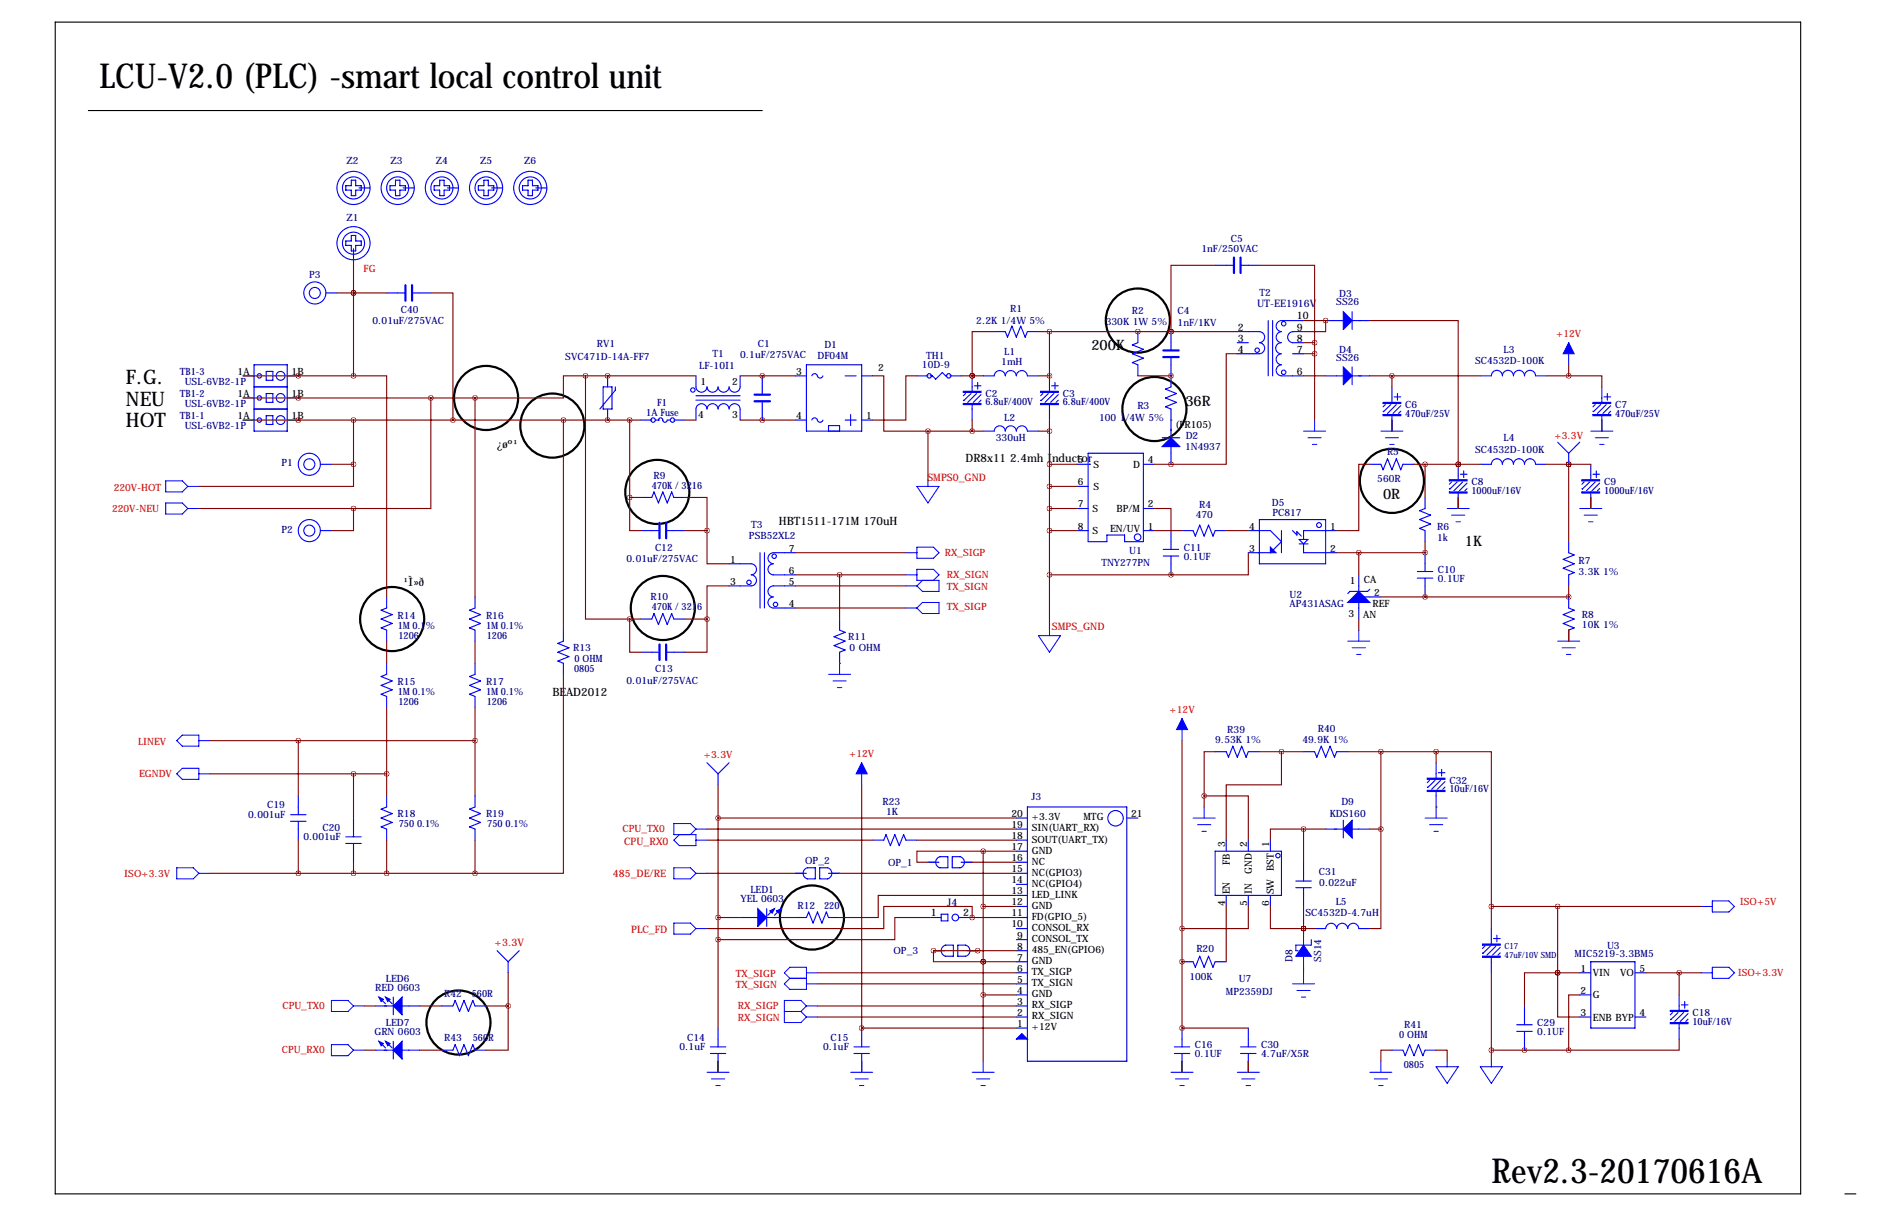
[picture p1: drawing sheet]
<svg xmlns="http://www.w3.org/2000/svg" width="432mm" height="279mm" viewBox="0 0 432 279" stroke-linecap="round" stroke-linejoin="round" font-family="sans-serif">
<path d="M12.7 5.1h401.3v269.2h-401.3zM20.3 25.4h155M424.2 274.3h2.5" fill="none" stroke="#000" stroke-width=".25"/>
<g fill="none" stroke="#000" stroke-width=".51">
<circle cx="261.6" cy="73.7" r="7.4"/>
<circle cx="111.8" cy="91.4" r="7.4"/>
<circle cx="127" cy="97.8" r="7.4"/>
<circle cx="265.4" cy="94" r="7.4"/>
<circle cx="151.1" cy="113" r="7.4"/>
<circle cx="320" cy="110.5" r="7.4"/>
<circle cx="152.4" cy="139.7" r="7.4"/>
<circle cx="90.2" cy="142.2" r="7.4"/>
<circle cx="186.7" cy="210.8" r="7.4"/>
<circle cx="105.4" cy="234.9" r="7.4"/>
</g>
<g fill="none" stroke="#00f" stroke-width=".25">
<path d="M80.8 54.1h1v1.3h1.3v1h-1.3v1.3h-1v-1.3h-1.3v-1h1.3zM80.8 41.4h1v1.3h1.3v1h-1.3v1.3h-1v-1.3h-1.3v-1h1.3zM81.3 57.2v2.5M82.5 43.2h2.6M90.9 41.4h1v1.3h1.3v1h-1.3v1.3h-1v-1.3h-1.2v-1h1.2zM92.7 43.2h2.5M101.1 41.4h1v1.3h1.3v1h-1.3v1.3h-1v-1.3h-1.3v-1h1.3zM102.9 43.2h2.5M111.3 41.4h1v1.3h1.2v1h-1.2v1.3h-1v-1.3h-1.3v-1h1.3zM113 43.2h2.6M121.4 41.4h1v1.3h1.3v1h-1.3v1.3h-1v-1.3h-1.3v-1h1.3zM123.2 43.2h2.5"/>
<path d="M74.9 67.3h2.6M88.9 67.3h4.3M94.7 67.3h4.4M228.6 76.2h2.5l.5 1.3 1.1-2.6 1 2.6 1-2.6 1 2.6 .5-1.3h2.6M261.6 76.2v2.5l-1.3 .5 2.6 1.1-2.6 1 2.6 1-2.6 1 1.3 .5v2.6M269.2 76.2v4.3M279.4 61h4.3M284.5 76.2h5.1M284.5 78.7h2.5M285.2 61h4.4M289.6 76.2a1.27 1.27 0 0 1 1.2 1.3 1.27 1.27 0 0 1-1.2 1.2M289.6 78.7a1.27 1.27 0 0 1 1.2 1.3 1.27 1.27 0 0 1-1.2 1.3h-5.1"/>
<path d="M291.6 73.7v12.7M292.6 73.7v12.7M294.5 78.7a1.27 1.27 0 0 0-1.2 1.3 1.27 1.27 0 0 0 1.2 1.3M297.2 76.2h2.5M297.2 78.7h2.5M297.3 76.2a1.27 1.27 0 0 0-1.2 1.3 1.27 1.27 0 0 0 1.2 1.2M299.7 73.7h-5.1a1.27 1.27 0 0 0-1.2 1.2 1.27 1.27 0 0 0 1.2 1.3 1.27 1.27 0 0 0-1.2 1.3 1.27 1.27 0 0 0 1.2 1.2M304.8 73.7h10.2M310.9 71.6v4.1M55.9 86.4h2.5M55.9 96.5h2.5M55.9 91.4h2.5"/>
<path d="M58.4 88.9h7.6M58.4 94h7.6M58.4 83.8h7.6v15.3h-7.6zM61.2 85.3h1.5v2.1h-1.5zM61.2 90.4h1.5v2.1h-1.5zM61.2 95.5h1.5v2h-1.5zM66 86.4h2.6M66 96.5h2.6M66 91.4h2.6M138.7 88.9h2v5.1h-2zM139.7 86.4v2.5M139.7 94v2.5"/>
<path d="M141.5 88.9v.8l-3.6 4.3M147.3 96.5h2.6M150.6 96.5h.8M151.4 96.5a.56 .56 0 0 1 .7-.5 .56 .56 0 0 1 .4 .8 .51 .51 0 0 0 .5 .2 .51 .51 0 0 0 .4-.5h.8M151.4 96.5h.1M154.9 96.5h2.6M160 86.4v2.5a1.27 1.27 0 0 0 1.3 1.2 1.27 1.27 0 0 0 1.3-1.2 1.27 1.27 0 0 0 1.2 1.2 1.27 1.27 0 0 0 1.3-1.2 1.27 1.27 0 0 0 1.3 1.2 1.27 1.27 0 0 0 1.2-1.2 1.27 1.27 0 0 0 1.3 1.2 1.27 1.27 0 0 0 1.3-1.2v-2.5M160 96.5v-2.5a1.27 1.27 0 0 1 1.3-1.2 1.27 1.27 0 0 1 1.3 1.2 1.27 1.27 0 0 1 1.2-1.2 1.27 1.27 0 0 1 1.3 1.2 1.27 1.27 0 0 1 1.3-1.2 1.27 1.27 0 0 1 1.2 1.2 1.27 1.27 0 0 1 1.3-1.2 1.27 1.27 0 0 1 1.3 1.2v2.5M160 90.9h10.2M160 91.9h10.2M175.3 86.4v4.3M175.3 92.2v4.3"/>
<path d="M182.9 86.4h2.5M182.9 96.5h2.5M185.4 83.8h12.7v15.3h-12.7zM186.7 86.4a.66 .66 0 0 1 .6-.5 .66 .66 0 0 1 .6 .5M186.7 96.5a.66 .66 0 0 1 .6-.5 .66 .66 0 0 1 .6 .5M187.9 86.4a.66 .66 0 0 0 .7 .5 .66 .66 0 0 0 .6-.5M187.9 96.5a.66 .66 0 0 0 .7 .5 .66 .66 0 0 0 .6-.5M190.5 99.1v-1.3h2.5v1.3M194.3 86.4h2.5M194.3 96.5h2.5M195.6 95.2v2.6M198.1 86.4h2.6"/>
<path d="M198.1 96.5h2.6M210.8 86.4h2.6M213.9 86.4h.5l.7 .7 1.6-1.5 .7 .8h.3M218.4 86.4h2.6M222 90.4l-.5 .5M223.3 90.4l-1.7 1.6-.1-.1M223.5 86.4v3.8M223.5 92.7v3.8M224 88.6h1.6M224.5 90.4l-2 2.1M224.8 87.9v1.5M225.6 90.7l-1.8 1.8"/>
<path d="M225.6 91.9l-.6 .6M226.1 99.1l2.5-.1a1.27 1.27 0 0 1 1.3-1.2 1.27 1.27 0 0 1 1.2 1.3 1.27 1.27 0 0 1 1.3-1.3 1.27 1.27 0 0 1 1.3 1.3 1.27 1.27 0 0 1 1.2-1.3 1.27 1.27 0 0 1 1.3 1.3M226.1 86.4l2.5-.1a1.27 1.27 0 0 1 1.3-1.2 1.27 1.27 0 0 1 1.2 1.3 1.27 1.27 0 0 1 1.3-1.3 1.27 1.27 0 0 1 1.3 1.3 1.27 1.27 0 0 1 1.2-1.3 1.27 1.27 0 0 1 1.3 1.3M236.2 86.4h2.6M236.2 99.1h2.6M239.8 90.4l-.5 .5M241 90.4l-1.6 1.6-.1-.1M241.3 86.4v3.8M241.3 92.7v3.8M241.8 88.6h1.5M242.3 90.4l-2 2.1M242.6 87.9v1.5"/>
<path d="M243.3 90.7l-1.7 1.8M243.3 91.9l-.5 .6M269.2 82v6.9l-1.2 .5 2.5 1-2.5 1 2.5 1.1-2.5 1 1.2 .5v12.7M294.6 81.3a1.27 1.27 0 0 0-1.2 1.2 1.27 1.27 0 0 0 1.2 1.3 1.27 1.27 0 0 0-1.2 1.3 1.27 1.27 0 0 0 1.2 1.3h5.1M297.2 81.3h2.5M304.8 86.4h10.2M310.9 84.3v4.1M318.5 93l-.5 .5M319.8 93l-1.7 1.6-.1-.1M320 88.9v3.8M320 95.2v3.9M320.5 91.2h1.6"/>
<path d="M321.1 93l-2.1 2M321.3 90.4v1.5M322.1 93.2l-1.8 1.8M322.1 94.5l-.5 .5M342.9 86.4a1.27 1.27 0 0 1 1.3-1.3 1.27 1.27 0 0 1 1.2 1.3 1.27 1.27 0 0 1 1.3-1.3 1.27 1.27 0 0 1 1.3 1.3 1.27 1.27 0 0 1 1.3-1.3 1.27 1.27 0 0 1 1.2 1.3 1.27 1.27 0 0 1 1.3-1.3 1.27 1.27 0 0 1 1.3 1.3M366.8 93l-.5 .5M368 93l-1.6 1.6-.1-.1M368.3 88.9v3.8M368.3 95.2v3.9M368.8 91.2h1.5M369.3 93l-2 2M369.6 90.4v1.5"/>
<path d="M370.3 93.2l-1.7 1.8M370.3 94.5l-.5 .5M73.7 106.7h2.5M147.3 114.3h2.6l.5-1.3 1 2.6 1-2.6 1 2.6 1-2.6 .5 1.3h2.6M247.6 106.7h2.6M247.6 116.8h2.6M247.6 111.8h2.6M250.2 104.1h12.7v20.4h-4.3v-1.6h-4.1v1.6h-4.3zM250.4 106.7h.1M262.9 106.7h2.5M262.9 116.8h2.5M267.2 100.6h4.1"/>
<path d="M289.6 119.4h15.2v10.1h-15.2zM315 106.7h2.5l.5 1.2 1-2.5 1 2.5 1.1-2.5 1 2.5 .5-1.2h2.5M327.7 114.3v2.5l-1.3 .5 2.5 1.1-2.5 1 2.5 1-2.5 1 1.3 .5v2.6M333.8 110.7l-.6 .6M335 110.7l-1.7 1.7-.1-.1M335.3 106.7v3.8M335.3 113v3.8M335.8 109h1.5M336.3 110.7l-2 2.1M336.5 108.2v1.5M337.3 111l-1.8 1.8M337.3 112.3l-.5 .5"/>
<path d="M342.9 106.7a1.27 1.27 0 0 1 1.3-1.3 1.27 1.27 0 0 1 1.2 1.3 1.27 1.27 0 0 1 1.3-1.3 1.27 1.27 0 0 1 1.3 1.3 1.27 1.27 0 0 1 1.2-1.3 1.27 1.27 0 0 1 1.3 1.3 1.27 1.27 0 0 1 1.3-1.3 1.27 1.27 0 0 1 1.3 1.3M358.1 101.6l2.6 2.5M360.7 104.1v2.6M363.2 101.6l-2.5 2.5M364.2 110.7l-.5 .6M365.5 110.7l-1.7 1.7-.1-.1M365.8 106.7v3.8M365.8 113v3.8M366.3 109h1.5M366.8 110.7l-2.1 2.1M367 108.2v1.5M367.8 111l-1.8 1.8"/>
<path d="M367.8 112.3l-.5 .5M73.7 121.9h2.5M88.9 137.2v2.5l-1.3 .5 2.6 1-2.6 1 2.6 1.1-2.6 1 1.3 .5v2.5M109.2 137.2v2.5l-1.3 .5 2.6 1-2.6 1 2.6 1.1-2.6 1 1.3 .5v2.5M147.3 121.9h4.3M153.2 121.9h4.3M167.6 129.5h5.1a1.27 1.27 0 0 1 1.2 1.3 1.27 1.27 0 0 1-1.2 1.3 1.27 1.27 0 0 1 1.2 1.2 1.27 1.27 0 0 1-1.2 1.3h-5.1M174.8 127v12.7M175.8 127v12.7M182.9 127h-5.1a1.27 1.27 0 0 0-1.2 1.3 1.27 1.27 0 0 0 1.2 1.2 1.27 1.27 0 0 0-1.2 1.3 1.27 1.27 0 0 0 1.2 1.3h5.1M182.9 134.6h-5.1a1.27 1.27 0 0 0-1.2 1.3 1.27 1.27 0 0 0 1.2 1.3 1.27 1.27 0 0 0-1.2 1.2 1.27 1.27 0 0 0 1.2 1.3h5.1M247.6 121.9h2.6"/>
<path d="M262.9 121.9h2.5M267.5 126.2h3.5M267.5 127.8h3.5M269.2 121.9v4.3M269.2 127.8v4.3M271.8 121.9h2.5l.5 1.3 1-2.5 1.1 2.5 1-2.5 1 2.5 .5-1.3h2.5M287 121.9h5.1l2.5 2.6-2.5 2.5h-5.1M294.6 121.9v5.1M297.2 121.9l1 1v-.7l1 1M298.7 124h2l-1 1zM298.7 125h2M299.7 125v2h7.6"/>
<path d="M307.3 121.9h-7.6v2.1M312.4 137.2h5.1M312.4 132.1v10.1M315 135.4l-.5 .5h-4.1l-.5 .5M325.9 131.3h3.5M325.9 132.8h3.5M327.7 127v4.3M327.7 132.8v4.4M360.7 137.2v2.5l1.2 .5-2.5 1 2.5 1-2.5 1.1 2.5 1-1.2 .5v2.5M360.7 124.5v2.5l1.2 .5-2.5 1 2.5 1-2.5 1.1 2.5 1-1.2 .5v2.5M88.9 152.4v2.5l-1.3 .5 2.6 1.1-2.6 1 2.6 1-2.6 1 1.3 .5v2.6M109.2 152.4v2.5l-1.3 .5 2.6 1.1-2.6 1 2.6 1-2.6 1 1.3 .5v2.6"/>
<path d="M129.5 144.8v2.5l-1.2 .5 2.5 1-2.5 1.1 2.5 1-2.5 1 1.2 .5v2.5M147.3 149.9h4.3M147.3 142.2h2.6l.5-1.2 1 2.5 1-2.5 1 2.5 1-2.5 .5 1.2h2.6M153.2 149.9h4.3M193 142.2v2.6l1.3 .5-2.5 1 2.5 1-2.5 1 2.5 1.1-1.3 .5v2.5M162.6 175.3l2.5 2.5M165.1 177.8v2.5M167.6 175.3l-2.5 2.5M279.4 172.7h2.5l.5 1.3 1.1-2.6 1 2.6 1-2.6 1 2.6 .5-1.3h2.6M299.7 172.7h2.6l.5 1.3 1-2.6 1 2.6 1-2.6 1 2.6 .5-1.3h2.6M328.7 179.3l-.5 .5M329.9 179.3l-1.6 1.6-.1-.1"/>
<path d="M330.2 175.3v3.8M330.7 177.5h1.5M331.2 179.3l-2 2.1M331.5 176.8v1.5M332.2 179.6l-1.7 1.8M66.8 188.7h3.6M66.8 187.2h3.6M68.6 182.9v4.3M68.6 188.7v4.3M79.5 193.8h3.6M79.5 192.3h3.6M81.3 188v4.3"/>
<path d="M81.3 193.8v4.3M88.9 182.9v2.5l-1.3 .5 2.6 1-2.6 1.1 2.6 1-2.6 1 1.3 .5v2.5M109.2 182.9v2.5l-1.3 .5 2.6 1-2.6 1.1 2.6 1-2.6 1 1.3 .5v2.5M185.1 199.7l.6-.3h1.8v2.5h-1.8a1.32 1.32 0 0 1-.6-2.2zM188.5 199.4h1.8a1.32 1.32 0 0 1 1 1.3 1.32 1.32 0 0 1-1.1 1.2h-1.7zM200.7 193h2.5l.5-1.2 1 2.5 1-2.5 1.1 2.5 1-2.5 .5 1.2h2.5M213.4 198.1h2.5M216.2 196.8a1.32 1.32 0 0 0-1.1 1.3 1.32 1.32 0 0 0 1 1.3h1.8v-2.6h-1.7M220.7 196.8a1.32 1.32 0 0 1 1 1.3 1.32 1.32 0 0 1-1 1.3h-1.8v-2.6h1.8M221 198.1h2.5M233.7 198.1h2.5M233.7 195.6h2.5"/>
<path d="M233.7 193h2.5M233.7 190.5h2.5M233.7 188h2.5M236.2 185.4h22.9v58.4h-22.9zM259.1 188h2.5M279.4 195.6h15.2v10.1h-15.2zM281.9 193v2.6M287 193v2.6M292.1 193v2.6M299.7 198.1v4.3M304.8 190.5h10.2M308.9 188.5v4"/>
<path d="M330.2 181.6v3.8M332.2 180.8l-.5 .6M114.3 218.4l2.5 2.6M119.4 218.4l-2.6 2.6M170.2 210.8h10.1M176.3 208.8v4.1M178.1 208.8l-1.6 1.5M179.6 208.8l-1.5 1.5M182.9 210.8h2.5l.5-1.3 1 2.6 1.1-2.6 1 2.6 1-2.6 .5 1.3h2.5M182.9 200.7h2.5M190.5 200.7h2.5M213.9 210.8h2.5"/>
<path d="M214.6 218.4h2.6M216.4 210.1h1.5v1.5h-1.5zM217.4 217.2a1.32 1.32 0 0 0-1 1.2 1.32 1.32 0 0 0 1 1.3M217.4 217.2h1.8v2.5h-1.8M220.5 210.8h2.5M222 219.7h-1.8v-2.5h1.8a1.32 1.32 0 0 1 1 1.2 1.32 1.32 0 0 1-1 1.3M222.2 218.4h2.6M233.7 210.8h2.5M233.7 218.4h2.5M233.7 215.9h2.5M233.7 213.4h2.5M233.7 208.3h2.5"/>
<path d="M233.7 205.7h2.5M233.7 203.2h2.5M233.7 200.7h2.5M281.9 205.7v2.6M287 205.7v2.6M292.1 205.7v2.6M297.9 204h3.6M297.9 202.4h3.6M299.7 204v4.3M301.5 215.9v1.3h-3.6v1.2h.5M302.3 213.4l2.5-.1a1.27 1.27 0 0 1 1.3-1.2 1.27 1.27 0 0 1 1.2 1.3 1.27 1.27 0 0 1 1.3-1.3 1.27 1.27 0 0 1 1.3 1.3 1.27 1.27 0 0 1 1.2-1.3 1.27 1.27 0 0 1 1.3 1.3h2.6M341.4 217.4l-.5 .5"/>
<path d="M342.6 217.4l-1.6 1.6-.1-.1M342.9 213.4v3.8M342.9 219.7v3.8M343.4 215.6h1.5M343.9 217.4l-2 2.1M344.2 214.9v1.5M344.9 217.7l-1.7 1.8M344.9 218.9l-.5 .6M86.4 231.1h10.1M87.1 229.1l1.5 1.5M87.1 239.3l1.5 1.5M88.6 229.1l1.6 1.5"/>
<path d="M88.6 239.3l1.6 1.5M90.4 229.1v4.1M90.4 239.3v4M101.6 231.1h2.5l.5-1.2 1.1 2.5 1-2.5 1 2.5 1-2.5 .5 1.2h2.6M116.8 221v2.5M165.1 236.2v4.3M198.1 236.2v4.3M233.7 236.2h2.5M233.7 233.7h2.5M233.7 231.1h2.5M233.7 228.6h2.5M233.7 226.1h2.5"/>
<path d="M233.7 223.5h2.5M233.7 221h2.5M271.8 221h2.5l.5 1.2 1-2.5 1.1 2.5 1-2.5 1 2.5 .5-1.2h2.5M271.8 236.2v4.3M287 236.2v4.3M348.7 235.5h3.6M348.7 237h3.6M350.5 231.1v4.4M350.5 237v4.3M363.2 233.7h2.6M363.2 228.6h2.6M363.2 223.5h2.6"/>
<path d="M365.8 221h10.1v15.2h-10.1zM375.9 233.7h2.6M375.9 223.5h2.6M384.6 232.7l-.6 .5M385.8 232.7l-1.7 1.6-.1-.1M386.1 228.6v3.8M386.1 234.9v3.9M386.6 230.9h1.5M387.1 232.7l-2 2M387.3 230.1v1.5M388.1 232.9l-1.8 1.8M388.1 234.2l-.5 .5"/>
<path d="M86.4 241.3h10.1M101.6 241.3h2.5l.5-1.3 1.1 2.6 1-2.6 1 2.6 1-2.6 .5 1.3h2.6M163.3 242.1h3.6M163.3 240.5h3.6M165.1 242.1v4.3M196.3 242.1h3.6M196.3 240.5h3.6M198.1 242.1v4.3M270 242.1h3.6M270 240.5h3.6M271.8 242.1v4.3M285.2 242.1h3.6"/>
<path d="M285.2 240.5h3.6M287 242.1v4.3M320 241.3h2.6l.5 1.3 1-2.6 1 2.6 1-2.6 1.1 2.6 .5-1.3h2.5"/>
<circle cx="81.3" cy="43.2" r="3.8"/>
<circle cx="81.3" cy="55.9" r="3.8"/>
<circle cx="81.3" cy="55.9" r="2.54"/>
<circle cx="81.3" cy="43.2" r="2.54"/>
<circle cx="91.4" cy="43.2" r="3.8"/>
<circle cx="91.4" cy="43.2" r="2.54"/>
<circle cx="101.6" cy="43.2" r="3.8"/>
<circle cx="101.6" cy="43.2" r="2.54"/>
<circle cx="111.8" cy="43.2" r="3.8"/>
<circle cx="111.8" cy="43.2" r="2.54"/>
<circle cx="121.9" cy="43.2" r="3.8"/>
<circle cx="121.9" cy="43.2" r="2.54"/>
<circle cx="72.4" cy="67.3" r="1.27"/>
<circle cx="72.4" cy="67.3" r="2.54"/>
<circle cx="295.1" cy="74.4" r=".51"/>
<circle cx="59.6" cy="96.5" r=".51"/>
<circle cx="59.6" cy="91.4" r=".51"/>
<circle cx="59.6" cy="86.4" r=".51"/>
<circle cx="64.5" cy="86.4" r="1.02"/>
<circle cx="64.5" cy="96.5" r="1.02"/>
<circle cx="64.5" cy="91.4" r="1.02"/>
<circle cx="150.2" cy="96.5" r=".51"/>
<circle cx="154.6" cy="96.5" r=".51"/>
<circle cx="159.3" cy="89.6" r=".51"/>
<circle cx="213.7" cy="86.4" r=".51"/>
<circle cx="218.1" cy="86.4" r=".51"/>
<circle cx="289.1" cy="80.5" r=".51"/>
<circle cx="295.1" cy="85.5" r=".51"/>
<circle cx="71.1" cy="106.7" r="1.27"/>
<circle cx="71.1" cy="106.7" r="2.54"/>
<circle cx="71.1" cy="121.9" r="1.27"/>
<circle cx="71.1" cy="121.9" r="2.54"/>
<circle cx="172.2" cy="133.8" r=".51"/>
<circle cx="178" cy="127.8" r=".51"/>
<circle cx="178.3" cy="138.9" r=".51"/>
<circle cx="261.6" cy="123.4" r=".76"/>
<circle cx="303.3" cy="120.7" r=".56"/>
<circle cx="256.5" cy="188" r="1.78"/>
<circle cx="293.8" cy="196.6" r=".51"/>
<circle cx="219.7" cy="210.8" r=".76"/>
</g>
<g fill="#00f" stroke="#00f" stroke-width=".25">
<path d="M221.5 89.9h4.1v.3h-4.1z"/>
<path d="M221.5 92.7h4.1v.3h-4.1z"/>
<path d="M239.3 89.9h4v.3h-4z"/>
<path d="M239.3 92.7h4v.3h-4z"/>
<path d="M333.2 110.2h4.1v.3h-4.1z"/>
<path d="M333.2 113h4.1v.3h-4.1z"/>
<path d="M363.7 110.2h4.1v.3h-4.1z"/>
<path d="M363.7 113h4.1v.3h-4.1z"/>
<path d="M318 92.5h4.1v.2h-4.1z"/>
<path d="M318 95.2h4.1v.3h-4.1z"/>
<path d="M267.2 102.6l2-2 2.1 2z"/>
<path d="M308.9 84.3l2 2.1-2 2z"/>
<path d="M308.9 71.6l2 2.1-2 2z"/>
<path d="M312.4 135.9l2.6 2.5h-5.1z"/>
<path d="M292.1 125.7l1.3 1.3h-1.3z"/>
<path d="M366.3 92.5h4v.2h-4z"/>
<path d="M366.3 95.2h4v.3h-4z"/>
<path d="M234.9 237.5l1.3 1.3h-2.5z"/>
<path d="M340.9 216.9h4v.3h-4z"/>
<path d="M340.9 219.7h4v.3h-4z"/>
<path d="M384 232.2h4.1v.2h-4.1z"/>
<path d="M384 234.9h4.1v.3h-4.1z"/>
<path d="M174.2 208.8l2.1 2-2.1 2.1z"/>
<path d="M177 209.3l1.1-.5-.6 1z"/>
<path d="M178.6 209.3l1-.5-.5 1z"/>
<path d="M299.7 217.2l1.8 2.5h-3.6z"/>
<path d="M310.9 188.5v4l-2-2z"/>
<path d="M92.5 229.1v4.1l-2.1-2.1z"/>
<path d="M88.6 229.1l1.1 .5-.5 .5z"/>
<path d="M87.1 229.1l1 .5-.5 .5z"/>
<path d="M92.5 239.3v4l-2.1-2z"/>
<path d="M88.6 239.3l1.1 .5-.5 .5z"/>
<path d="M87.1 239.3l1 .5-.5 .5z"/>
<path d="M328.2 178.8h4v.3h-4z"/>
<path d="M328.2 181.6h4v.3h-4z"/>
</g>
<path d="M283.7 59.2v3.5M285.2 59.2v3.5M93.2 65.5v3.6M94.7 65.5v3.6M173.5 90.7h3.5M173.5 92.2h3.5M267.5 80.5h3.5M267.5 82h3.5M151.6 120.1v3.6M153.2 120.1v3.6M151.6 148.1v3.5M153.2 148.1v3.5" fill="none" stroke="#00f" stroke-width=".51"/>
<g fill="none" stroke="#00f" stroke-width=".23">
<path d="M360.7 78.7v5.1M299.7 99.1h5.1M302.3 96.5v2.6M317.5 99.1h5.1M320 96.5v2.6M340.4 86.4h2.5M353.1 86.4h2.5M365.8 99.1h5M368.3 96.5v2.6M38.1 115.6h3.8l1.3 1.2-1.3 1.3h-3.8zM38.1 110.5h3.8l1.3 1.3-1.3 1.2h-3.8zM43.2 116.8h2.5"/>
<path d="M43.2 111.8h2.5M210.8 111.8h5.1l-2.5 3.8zM213.4 110.5v1.3M300.7 100.6h3.1M301.8 102.1h1M318.5 100.6h3.1M319.5 102.1h1M332.7 116.8h5.1M333.8 118.4h3M334.8 119.9h1M335.3 114.3v2.5M340.4 106.7h2.5"/>
<path d="M353.1 106.7h2.5M363.2 116.8h5.1M364.2 118.4h3.1M365.3 119.9h1M365.8 114.3v2.5M366.8 100.6h3M367.8 102.1h1M208.3 139.7h2.5M208.3 134.6h2.5M208.3 127h2.5M208.3 132.1h2.5M210.8 139.7l1.3-1.3h3.8v2.6h-3.8z"/>
<path d="M210.8 125.7h3.8l1.3 1.3-1.3 1.3h-3.8zM212.1 133.3l-1.3 1.3M214.6 133.3l1.3-1.2-1.3-1.3h-3.8v2.5h5.1v2.6h-3.8l-1.3-1.3M190.5 154.9h5.1M191.5 156.5h3.1M192.5 158h1M193 152.4v2.5M238.8 146h5l-2.5 3.9zM241.3 144.8v1.2M309.9 147.3h5.1M310.9 148.8h3M311.9 150.4h1"/>
<path d="M312.4 144.8v2.5M358.1 147.3h5.1M359.2 148.8h3M360.2 150.4h1M360.7 144.8v2.5M40.6 170.2l1.3-1.3h3.8v2.5h-3.8zM40.6 177.8l1.3-1.3h3.8v2.6h-3.8zM45.7 177.8h2.6M45.7 170.2h2.6M198.1 175.3v5M271.8 165.1v5.1M40.6 199.4h3.8l1.3 1.3-1.3 1.2h-3.8z"/>
<path d="M154.9 199.4h3.8l1.3 1.3-1.3 1.2h-3.8zM160 190.5l-1.3 1.3M160 190.5h2.6M160 190.5l-1.3-1.3h-3.8v2.6h5.1v2.5h-3.8l-1.3-1.3 1.3-1.2M160 193h2.6M274.3 188h5.1M275.3 189.5h3.1M276.4 191h1M276.9 185.4v2.6M327.7 188h5M328.7 189.5h3M329.7 191h1"/>
<path d="M330.2 185.4v2.6M45.7 200.7h2.6M154.9 212.1h3.8l1.3 1.3-1.3 1.2h-3.8zM160 200.7h2.6M160 213.4h2.6M299.7 214.6v2.6M299.7 219.7v2.5M391.2 208.3h2.5M393.7 207h3.8l1.3 1.3-1.3 1.2h-3.8zM76.2 229.9h3.8l1.3 1.2-1.3 1.3h-3.8zM81.3 231.1h2.5M180.3 232.4h3.8"/>
<path d="M181.6 222.2h3.8v5.1h-3.8l-1.3-1.2 1.3-1.3-1.3-1.3zM181.6 224.8h3.8M184.1 232.4l1.3 1.3M185.4 226.1h2.6M185.4 223.5h2.6M185.4 231.1h2.6M185.4 231.1l-1.3 1.3M185.4 231.1l-1.3-1.2h-3.8v5h3.8l1.3-1.2M185.4 233.7h2.6M297.2 226.1h5.1M298.2 227.6h3M299.2 229.1h1"/>
<path d="M299.7 223.5v2.6M391.2 223.5h2.5M393.7 222.2h3.8l1.3 1.3-1.3 1.3h-3.8zM76.2 240h3.8l1.3 1.3-1.3 1.3h-3.8zM81.3 241.3h2.5M162.6 246.4h5M163.6 247.9h3M164.6 249.4h1M165.1 243.8v2.6M195.6 246.4h5.1M196.6 247.9h3M197.6 249.4h1"/>
<path d="M198.1 243.8v2.6M223.5 246.4h5.1M224.5 247.9h3.1M225.6 249.4h1M226.1 243.8v2.6M269.2 246.4h5.1M270.3 247.9h3M271.3 249.4h1M271.8 243.8v2.6M284.5 246.4h5.1M285.5 247.9h3M286.5 249.4h1"/>
<path d="M287 243.8v2.6M315 246.4h5M316 247.9h3M317 249.4h1M317.5 243.8v2.6M330.2 245.1h5.1l-2.6 3.8zM332.7 243.8v1.3M340.4 245.1h5l-2.5 3.8zM342.9 243.8v1.3"/>
</g>
<g fill="#00f" stroke="#00f" stroke-width=".23">
<path d="M360.7 78.7l1.2 2.6h-2.5z"/>
<path d="M198.1 175.3l1.3 2.5h-2.6z"/>
<path d="M271.8 165.1l1.2 2.5h-2.5z"/>
</g>
<g fill="none" stroke="#800000" stroke-width=".25">
<path d="M81.3 59.7v26.7M77.5 67.3h11.4M81.3 67.3h.1M99.1 67.3h5v29.2M228.6 76.2h-5.1v10.2M238.8 76.2h45.7M241.3 76.2v10.2M261.6 76.2h.1M269.2 76.2h.1M279.4 61h-10.2v15.2M289.6 61h12.7v17.7M299.7 78.7h2.6"/>
<path d="M299.7 73.7h5.1M302.3 78.7v17.8M304.8 73.7h.1M304.8 73.7v2.5h-5.1M315 73.7h20.3v33M55.9 86.4h25.4M55.9 96.5h91.4M55.9 91.4h53.3M68.6 86.4h.1M68.6 91.4h.1M68.6 96.5h.1M81.3 86.4h7.6v50.8"/>
<path d="M81.3 96.5v10.2M99.1 91.4v25.4h-17.8M109.2 91.4v45.8M129.5 96.5v48.3M134.6 86.4v55.8h10.2M134.6 86.4h-5.1v5h-20.3M134.6 86.4h25.4M139.7 86.4h.1M139.7 96.5h.1M144.8 96.5v17.8M157.5 96.5h2.5M170.2 86.4h12.7"/>
<path d="M170.2 96.5h12.7M175.3 86.4h.1M175.3 96.5h.1M200.7 86.4h2.5v12.7h10.2M210.8 86.4h-2.5v10.1h-7.6M213.4 99.1h12.7M213.4 99.1v11.4M221 86.4h5.1M223.5 86.4h.1M223.5 96.5v2.6M238.8 86.4h2.5M238.8 99.1h2.5"/>
<path d="M241.3 86.4h.1M241.3 96.5v48.3M261.6 86.4h7.6M269.2 86.4h.1M269.2 96.5h.1M284.5 81.3h-2.6v25.4h-12.7M299.7 81.3h2.6M299.7 86.4h5.1M315 86.4h25.4M320 86.4v2.5M320 96.5v2.6M355.6 86.4h5.1"/>
<path d="M360.7 86.4h7.6v2.5M360.7 83.8v2.6M368.3 96.5v2.6M45.7 116.8h35.6M76.2 106.7h5.1M81.3 116.8v5.1h-5.1M81.3 106.7v5.1h-35.6M144.8 114.3v7.6h2.5M144.8 114.3h2.5M157.5 114.3h5.1v7.6M241.3 106.7h6.3M241.3 111.8h6.3"/>
<path d="M241.3 116.8h6.3M265.4 116.8h3.8v5.1M265.4 106.7h3.8M269.2 106.7h.1M315 106.7h-2.6v15.2h-5.1M325.1 106.7h15.3M327.7 106.7v7.6M335.3 106.7h.1M335.3 114.3v2.5M355.6 106.7h10.2M360.7 106.7h.1M360.7 106.7v17.8"/>
<path d="M365.8 114.3v2.5M157.5 121.9h5.1M162.6 121.9v7.6h5M167.6 134.6h-5v7.6M182.9 134.6h25.4M182.9 127h25.4M182.9 139.7h25.4M182.9 132.1h25.4M193 132.1v10.1M241.3 121.9h6.3M241.3 132.1h27.9M265.4 121.9h6.4"/>
<path d="M269.2 132.1h.1M281.9 121.9h5.1M287 127v5.1h-17.8M307.3 127h20.4M312.4 127v5.1M317.5 137.2h43.2M327.7 127h.1M327.7 137.2h.1M327.7 124.5v2.5M360.7 137.2h.1M360.7 134.6v2.6M88.9 147.3v5.1"/>
<path d="M109.2 147.3v5.1M129.5 154.9v45.8h-20.3M144.8 142.2v7.7h2.5M144.8 142.2h2.5M157.5 142.2h5.1M162.6 142.2v7.7h-5.1M193 152.4h.1M312.4 142.2v2.6M360.7 144.8v2.5M48.3 177.8h40.6M48.3 170.2h60.9M68.6 170.2v12.7"/>
<path d="M81.3 177.8v10.2M88.9 162.6v20.3M109.2 162.6v20.3M271.8 170.2v66M279.4 172.7h-2.5v10.2M289.6 172.7h10.1M294.6 172.7v7.6h-12.7v12.7M309.9 172.7h20.3M317.5 172.7v17.8M330.2 172.7h12.7v35.6M330.2 172.7v2.6M68.6 193v7.7"/>
<path d="M81.3 198.1v2.6M88.9 193v7.7M109.2 193v7.7M162.6 190.5h71.1M162.6 193h38.1M165.1 180.3v55.9M165.1 188h68.6M198.1 180.3v55.9M210.8 193h22.9M223.5 198.1h10.2M226.1 195.6h-15.3v2.5h2.6M226.1 195.6v48.2"/>
<path d="M226.1 195.6h7.6M276.9 182.9h10.1v10.1M276.9 182.9v2.5M299.7 190.5h-7.6v2.5M299.7 190.5h5.1M299.7 190.5v7.6M315 190.5h2.5M317.5 190.5v22.9h-2.5M330.2 185.4h.1M48.3 200.7h60.9M162.6 200.7h20.3M165.1 210.8h5.1"/>
<path d="M180.3 210.8h2.6M193 200.7h40.7M213.9 210.8h-8.2v5.1h-40.6M214.6 218.4h.1M214.6 218.4v2.6h11.5M214.6 218.4h19.1M223 210.8h10.7M223.5 210.8v-2.5h-20.3v5.1h-40.6M224.8 218.4h.1M226.1 208.3h7.6M233.7 205.7h-31.8v5.1h-8.9M281.9 208.3v12.7"/>
<path d="M287 208.3v5.1h-15.2M292.1 208.3v5.1h7.6M299.7 213.4h.1M299.7 208.3v6.3M299.7 213.4h2.6M342.9 208.3h48.3M342.9 208.3v5.1M358.1 208.3v15.2M83.8 231.1h2.6M96.5 231.1h5.1M111.8 231.1h5M116.8 231.1v10.2h-5"/>
<path d="M116.8 223.5v7.6M188 226.1h45.7M188 223.5h45.7M188 231.1h45.7M188 233.7h45.7M198.1 236.2h.1M198.1 236.2h35.6M226.1 221h.1M226.1 221h7.6M226.1 228.6h7.6M271.8 236.2h.1M271.8 221h.1"/>
<path d="M271.8 236.2h15.2M299.7 222.2v1.3M342.9 223.5v20.3M358.1 223.5h.1M358.1 223.5h-7.6v7.6M358.1 223.5v10.2h5.1M358.1 223.5h5.1M363.2 228.6h-2.5v12.7M378.5 223.5h12.7M386.1 238.8v2.5h-25.4M386.1 223.5v5.1M83.8 241.3h2.6"/>
<path d="M96.5 241.3h5.1M165.1 243.8v2.6M198.1 243.8v2.6M271.8 243.8v2.6M287 243.8v2.6M320 241.3h-2.5v2.5M330.2 241.3h2.5v2.5M342.9 241.3h17.8M350.5 241.3h.1"/>
</g>
<path d="M175.2 86.4a.05 .05 0 0 0 .1 0 .05 .05 0 0 0-.1 0zM175.2 96.5a.05 .05 0 0 0 .1 0 .05 .05 0 0 0-.1 0zM223.5 99.1a.05 .05 0 0 0 .1 0 .05 .05 0 0 0-.1 0zM261.6 76.2a.05 .05 0 0 0 .1 0 .05 .05 0 0 0-.1 0zM302.2 81.3a.05 .05 0 0 0 .1 0 .05 .05 0 0 0-.1 0zM302.2 78.7a.05 .05 0 0 0 .1 0 .05 .05 0 0 0-.1 0zM269.2 76.2a.05 .05 0 0 0 .1 0 .05 .05 0 0 0-.1 0zM335.2 106.7a.05 .05 0 0 0 .1 0 .05 .05 0 0 0-.1 0zM312.4 127a.05 .05 0 0 0 .1 0 .05 .05 0 0 0-.1 0zM327.6 137.2a.05 .05 0 0 0 .1 0 .05 .05 0 0 0-.1 0zM327.6 127a.05 .05 0 0 0 .1 0 .05 .05 0 0 0-.1 0zM327.6 106.7a.05 .05 0 0 0 .1 0 .05 .05 0 0 0-.1 0zM360.6 137.2a.05 .05 0 0 0 .1 0 .05 .05 0 0 0-.1 0zM335.2 106.7a.05 .05 0 0 0 .1 0 .05 .05 0 0 0-.1 0zM320 86.4a.05 .05 0 0 0 .1 0 .05 .05 0 0 0-.1 0zM360.6 86.4a.05 .05 0 0 0 .1 0 .05 .05 0 0 0-.1 0zM68.5 91.4a.05 .05 0 0 0 .1 0 .05 .05 0 0 0-.1 0zM68.5 96.5a.05 .05 0 0 0 .1 0 .05 .05 0 0 0-.1 0zM360.6 106.7a.05 .05 0 0 0 .1 0 .05 .05 0 0 0-.1 0zM360.6 106.7a.05 .05 0 0 0 .1 0 .05 .05 0 0 0-.1 0zM269.2 86.4a.05 .05 0 0 0 .1 0 .05 .05 0 0 0-.1 0zM269.2 132.1a.05 .05 0 0 0 .1 0 .05 .05 0 0 0-.1 0zM223.5 86.4a.05 .05 0 0 0 .1 0 .05 .05 0 0 0-.1 0zM223.5 86.4a.05 .05 0 0 0 .1 0 .05 .05 0 0 0-.1 0zM269.2 76.2a.05 .05 0 0 0 .1 0 .05 .05 0 0 0-.1 0zM269.2 106.7a.05 .05 0 0 0 .1 0 .05 .05 0 0 0-.1 0zM226 221a.05 .05 0 0 0 .1 0 .05 .05 0 0 0-.1 0zM68.5 86.4a.05 .05 0 0 0 .1 0 .05 .05 0 0 0-.1 0zM81.2 67.3a.05 .05 0 0 0 .1 0 .05 .05 0 0 0-.1 0zM81.2 96.5a.05 .05 0 0 0 .1 0 .05 .05 0 0 0-.1 0zM226 195.6a.05 .05 0 0 0 .1 0 .05 .05 0 0 0-.1 0zM226 208.3a.05 .05 0 0 0 .1 0 .05 .05 0 0 0-.1 0zM226 228.6a.05 .05 0 0 0 .1 0 .05 .05 0 0 0-.1 0zM198.1 236.2a.05 .05 0 0 0 .1 0 .05 .05 0 0 0-.1 0zM193 132.1a.05 .05 0 0 0 .1 0 .05 .05 0 0 0-.1 0zM162.5 121.9a.05 .05 0 0 0 .1 0 .05 .05 0 0 0-.1 0zM162.5 142.2a.05 .05 0 0 0 .1 0 .05 .05 0 0 0-.1 0zM271.7 236.2a.05 .05 0 0 0 .1 0 .05 .05 0 0 0-.1 0zM81.2 106.7a.05 .05 0 0 0 .1 0 .05 .05 0 0 0-.1 0zM81.2 86.4a.05 .05 0 0 0 .1 0 .05 .05 0 0 0-.1 0zM109.2 200.7a.05 .05 0 0 0 .1 0 .05 .05 0 0 0-.1 0zM109.2 170.2a.05 .05 0 0 0 .1 0 .05 .05 0 0 0-.1 0zM68.5 170.2a.05 .05 0 0 0 .1 0 .05 .05 0 0 0-.1 0zM81.2 177.8a.05 .05 0 0 0 .1 0 .05 .05 0 0 0-.1 0zM81.2 200.7a.05 .05 0 0 0 .1 0 .05 .05 0 0 0-.1 0zM68.5 200.7a.05 .05 0 0 0 .1 0 .05 .05 0 0 0-.1 0zM99 91.4a.05 .05 0 0 0 .1 0 .05 .05 0 0 0-.1 0zM81.2 116.8a.05 .05 0 0 0 .1 0 .05 .05 0 0 0-.1 0zM144.7 114.3a.05 .05 0 0 0 .1 0 .05 .05 0 0 0-.1 0zM144.7 96.5a.05 .05 0 0 0 .1 0 .05 .05 0 0 0-.1 0zM144.7 142.2a.05 .05 0 0 0 .1 0 .05 .05 0 0 0-.1 0zM134.6 86.4a.05 .05 0 0 0 .1 0 .05 .05 0 0 0-.1 0zM386 223.5a.05 .05 0 0 0 .1 0 .05 .05 0 0 0-.1 0zM358.1 223.5a.05 .05 0 0 0 .1 0 .05 .05 0 0 0-.1 0zM358.1 208.3a.05 .05 0 0 0 .1 0 .05 .05 0 0 0-.1 0zM360.6 241.3a.05 .05 0 0 0 .1 0 .05 .05 0 0 0-.1 0zM350.5 241.3a.05 .05 0 0 0 .1 0 .05 .05 0 0 0-.1 0zM358.1 223.5a.05 .05 0 0 0 .1 0 .05 .05 0 0 0-.1 0zM271.7 221a.05 .05 0 0 0 .1 0 .05 .05 0 0 0-.1 0zM299.7 213.4a.05 .05 0 0 0 .1 0 .05 .05 0 0 0-.1 0zM116.8 231.1a.05 .05 0 0 0 .1 0 .05 .05 0 0 0-.1 0zM271.7 213.4a.05 .05 0 0 0 .1 0 .05 .05 0 0 0-.1 0zM299.7 213.4a.05 .05 0 0 0 .1 0 .05 .05 0 0 0-.1 0zM299.7 190.5a.05 .05 0 0 0 .1 0 .05 .05 0 0 0-.1 0zM276.8 182.9a.05 .05 0 0 0 .1 0 .05 .05 0 0 0-.1 0zM294.6 172.7a.05 .05 0 0 0 .1 0 .05 .05 0 0 0-.1 0zM226 221a.05 .05 0 0 0 .1 0 .05 .05 0 0 0-.1 0zM224.7 218.4a.05 .05 0 0 0 .1 0 .05 .05 0 0 0-.1 0zM214.6 218.4a.05 .05 0 0 0 .1 0 .05 .05 0 0 0-.1 0zM223.5 210.8a.05 .05 0 0 0 .1 0 .05 .05 0 0 0-.1 0zM213.3 99.1a.05 .05 0 0 0 .1 0 .05 .05 0 0 0-.1 0zM81.2 67.3a.05 .05 0 0 0 .1 0 .05 .05 0 0 0-.1 0zM104.1 96.5a.05 .05 0 0 0 .1 0 .05 .05 0 0 0-.1 0zM129.5 96.5a.05 .05 0 0 0 .1 0 .05 .05 0 0 0-.1 0zM109.2 91.4a.05 .05 0 0 0 .1 0 .05 .05 0 0 0-.1 0z" fill="#800000" stroke="#800000" stroke-width="1.1"/>
<g font-size="7.9">
<text x="22.9" y="20.3">LCU-V2.0 (PLC) -smart local control unit</text>
<text x="342.9" y="271.8">Rev2.3-20170616A</text>
</g>
<g font-size="4.6">
<text x="29" y="88.1">F.G.</text>
<text x="29" y="93.2">NEU</text>
<text x="29" y="98">HOT</text>
</g>
<g font-size="3.3">
<text x="251" y="80.5">200K</text>
<text x="272.5" y="93.2">36R</text>
<text x="318" y="114.6">0R</text>
<text x="336.8" y="125.5">1K</text>
</g>
<g font-size="2.6">
<text x="114.3" y="102.9">¿øº¹</text>
<text x="222" y="106.2">DR8x11 2.4mh Inductor</text>
<text x="179.1" y="120.7">HBT1511-171M 170uH</text>
<text x="92.7" y="134.6">¹Ì»ð</text>
<text x="127" y="160">BEAD2012</text>
</g>
<g font-size="2.4" fill="#000080">
<text x="289.1" y="70.6">UT-EE1916V</text>
<text x="217.8" y="208.3">J4</text>
</g>
<g font-size="2.4">
<text x="284.6" y="75.9">2</text>
<text x="298.2" y="73.4">10</text>
<text x="298.2" y="75.9">9</text>
<text x="284.6" y="78.5">3</text>
<text x="284.6" y="81">4</text>
<text x="298.2" y="78.5">8</text>
<text x="298.2" y="81">7</text>
<text x="298.2" y="86.1">6</text>
<text x="214" y="210.6">1</text>
<text x="221.5" y="210.6">2</text>
</g>
<g font-size="2.4" fill="#f00">
<text x="213.2" y="110.5">SMPS0_GND</text>
<text x="241.9" y="144.8">SMPS_GND</text>
<text x="143.5" y="194.1">CPU_RX0</text>
<text x="140.9" y="201.4">485_DE/RE</text>
<text x="145.1" y="214.4">PLC_FD</text>
<text x="113.7" y="217.4">+3.3V</text>
</g>
<g font-size="2.3" fill="#000080">
<text x="79.6" y="37.6">Z2</text>
<text x="89.8" y="37.6">Z3</text>
<text x="100.2" y="37.6">Z4</text>
<text x="110.4" y="37.6">Z5</text>
<text x="120.5" y="37.6">Z6</text>
<text x="79.6" y="50.9">Z1</text>
<text x="276.3" y="58">1nF/250VAC</text>
<text x="283" y="55.7">C5</text>
<text x="71.1" y="63.8">P3</text>
<text x="92.2" y="72">C40</text>
<text x="232.3" y="71.7">R1</text>
<text x="289.6" y="68.1">T2</text>
<text x="307.2" y="70.2">SS26</text>
<text x="307.9" y="68.3">D3</text>
<text x="85.6" y="74.5">0.01uF/275VAC</text>
<text x="224.5" y="74.5">2.2K 1/4W 5%</text>
<text x="254.3" y="74.7">330K 1W 5%</text>
<text x="260.2" y="72.1">R2</text>
<text x="270.8" y="72.1">C4</text>
<text x="270.8" y="74.9">1nF/1KV</text>
<text x="130" y="82.6">SVC471D-14A-FF7</text>
<text x="137.3" y="79.8">RV1</text>
<text x="163.8" y="82">T1</text>
<text x="170.2" y="82.3">0.1uF/275VAC</text>
<text x="174.2" y="79.8">C1</text>
<text x="188" y="82.4">DF04M</text>
<text x="189.6" y="80">D1</text>
<text x="213" y="82.4">TH1</text>
<text x="230.2" y="83.9">1mH</text>
<text x="230.9" y="81.5">L1</text>
<text x="307.2" y="82.9">SS26</text>
<text x="307.9" y="81">D4</text>
<text x="339.1" y="83.7">SC4532D-100K</text>
<text x="345.7" y="81">L3</text>
<text x="41.4" y="86.1">TB1-3</text>
<text x="42.5" y="88.5">USL-6VB2-1P</text>
<text x="160.8" y="84.8">LF-10I1</text>
<text x="212" y="84.7">10D-9</text>
<text x="41.4" y="91.2">TB1-2</text>
<text x="42.5" y="93.6">USL-6VB2-1P</text>
<text x="148.6" y="95.5">1A Fuse</text>
<text x="151.1" y="93.2">F1</text>
<text x="226.6" y="91.1">C2</text>
<text x="226.6" y="93.2">6.8uF/400V</text>
<text x="244.3" y="91.1">C3</text>
<text x="244.3" y="93.2">6.8uF/400V</text>
<text x="261.5" y="94">R3</text>
<text x="323.1" y="93.7">C6</text>
<text x="323.1" y="95.7">470uF/25V</text>
<text x="371.3" y="93.7">C7</text>
<text x="371.3" y="95.7">470uF/25V</text>
<text x="41.4" y="96.3">TB1-1</text>
<text x="42.5" y="98.6">USL-6VB2-1P</text>
<text x="229" y="101.4">330uH</text>
<text x="230.9" y="96.8">L2</text>
<text x="252.7" y="96.8">100 1/4W 5%</text>
<text x="272.6" y="100.9">D2</text>
<text x="345.7" y="101.3">L4</text>
<text x="64.7" y="107">P1</text>
<text x="272.5" y="103.4">1N4937</text>
<text x="318.9" y="104.5">R5</text>
<text x="339.1" y="104">SC4532D-100K</text>
<text x="149.9" y="112.3">470K / 3216</text>
<text x="150.3" y="110">R9</text>
<text x="316.7" y="110.8">560R</text>
<text x="338.3" y="111.5">C8</text>
<text x="338.3" y="113.5">1000uF/16V</text>
<text x="368.8" y="111.5">C9</text>
<text x="368.8" y="113.5">1000uF/16V</text>
<text x="274.9" y="119">470</text>
<text x="275.7" y="116.7">R4</text>
<text x="292.4" y="116.3">D5</text>
<text x="292.6" y="118.5">PC817</text>
<text x="64.7" y="122.5">P2</text>
<text x="172.2" y="124">PSB52XL2</text>
<text x="172.7" y="121.4">T3</text>
<text x="330.5" y="121.7">R6</text>
<text x="330.5" y="124.2">1k</text>
<text x="144.1" y="129.1">0.01uF/275VAC</text>
<text x="150.6" y="126.6">C12</text>
<text x="253.2" y="130">TNY277PN</text>
<text x="259.7" y="127.3">U1</text>
<text x="272.2" y="126.6">C11</text>
<text x="272.2" y="128.6">0.1UF</text>
<text x="330.6" y="131.7">C10</text>
<text x="363" y="129.5">R7</text>
<text x="149.6" y="137.9">R10</text>
<text x="296.5" y="137.4">U2</text>
<text x="330.6" y="133.7">0.1UF</text>
<text x="363" y="132.1">3.3K 1%</text>
<text x="91.4" y="142.2">R14</text>
<text x="111.7" y="142.2">R16</text>
<text x="149.9" y="140.2">470K / 3216</text>
<text x="296.5" y="139.5">AP431ASAG</text>
<text x="363.7" y="142">R8</text>
<text x="91.4" y="144.5">1M 0.1%</text>
<text x="91.6" y="146.8">1206</text>
<text x="111.8" y="144.5">1M 0.1%</text>
<text x="111.9" y="146.8">1206</text>
<text x="131.8" y="149.6">R13</text>
<text x="195.1" y="147.1">R11</text>
<text x="195.3" y="149.6">0 OHM</text>
<text x="363.7" y="144.3">10K 1%</text>
<text x="132" y="154.4">0805</text>
<text x="132.1" y="152.1">0 OHM</text>
<text x="150.6" y="154.5">C13</text>
<text x="91.4" y="157.5">R15</text>
<text x="91.4" y="159.8">1M 0.1%</text>
<text x="111.7" y="157.5">R17</text>
<text x="111.8" y="159.8">1M 0.1%</text>
<text x="144.1" y="157.1">0.01uF/275VAC</text>
<text x="91.6" y="162.1">1206</text>
<text x="111.9" y="162.1">1206</text>
<text x="279.4" y="170.7">9.53K 1%</text>
<text x="282.2" y="168.4">R39</text>
<text x="299.5" y="170.7">49.9K 1%</text>
<text x="303" y="168.1">R40</text>
<text x="61.4" y="185.8">C19</text>
<text x="202.9" y="184.9">R23</text>
<text x="237.1" y="183.9">J3</text>
<text x="308.4" y="185">D9</text>
<text x="333.2" y="180">C32</text>
<text x="333.2" y="182.1">10uF/16V</text>
<text x="57.1" y="187.9">0.001uF</text>
<text x="74.1" y="190.8">C20</text>
<text x="91.4" y="187.7">R18</text>
<text x="91.7" y="190">750 0.1%</text>
<text x="111.7" y="187.7">R19</text>
<text x="112" y="190">750 0.1%</text>
<text x="203.7" y="187.2">1K</text>
<text x="305.7" y="187.7">KDS160</text>
<text x="69.8" y="193">0.001uF</text>
<text x="185.1" y="198.6">OP_2</text>
<text x="204.2" y="198.9">OP_1</text>
<text x="303.3" y="201">C31</text>
<text x="303.3" y="203.5">0.022uF</text>
<text x="170.3" y="207.4">YEL 0603</text>
<text x="172.6" y="205.2">LED1</text>
<text x="183.4" y="208.8">R12</text>
<text x="189.5" y="208.8">220</text>
<text x="307.1" y="208">L5</text>
<text x="300.2" y="210.4">SC4532D-4.7uH</text>
<text x="205.4" y="219.2">OP_3</text>
<text x="275.1" y="218.8">R20</text>
<text x="297.2" y="221" transform="rotate(-90 297.2 221)">D8</text>
<text x="303.8" y="221" transform="rotate(-90 303.8 221)">SS14</text>
<text x="362.1" y="219.8">MIC5219-3.3BM5</text>
<text x="369.5" y="218">U3</text>
<text x="86.2" y="227.7">RED 0603</text>
<text x="88.7" y="225.6">LED6</text>
<text x="273.5" y="225.1">100K</text>
<text x="284.8" y="225.6">U7</text>
<text x="102.1" y="229.1">R42</text>
<text x="108.5" y="229.1">560R</text>
<text x="281.9" y="228.7">MP2359DJ</text>
<text x="389.1" y="233.4">C18</text>
<text x="86.1" y="237.8">GRN 0603</text>
<text x="88.7" y="235.7">LED7</text>
<text x="102.1" y="239.3">R43</text>
<text x="108.7" y="239.3">560R</text>
<text x="158" y="239.1">C14</text>
<text x="191" y="239.1">C15</text>
<text x="321.7" y="238.6">0 OHM</text>
<text x="322.8" y="236.3">R41</text>
<text x="353.5" y="235.8">C29</text>
<text x="353.5" y="237.8">0.1UF</text>
<text x="389.1" y="235.4">10uF/16V</text>
<text x="156.2" y="241.3">0.1uF</text>
<text x="189.2" y="241.3">0.1uF</text>
<text x="274.7" y="240.9">C16</text>
<text x="274.7" y="242.9">0.1UF</text>
<text x="290" y="240.9">C30</text>
<text x="290" y="242.9">4.7uF/X5R</text>
<text x="322.7" y="245.5">0805</text>
</g>
<g font-size="2.3" fill="#f00">
<text x="83.6" y="62.6">FG</text>
<text x="357.8" y="77.5">+12V</text>
<text x="357.4" y="100.8">+3.3V</text>
<text x="26.1" y="112.8">220V-HOT</text>
<text x="25.8" y="117.6">220V-NEU</text>
<text x="217.2" y="127.8">RX_SIGP</text>
<text x="217.7" y="135.6">TX_SIGN</text>
<text x="217.7" y="132.8">RX_SIGN</text>
<text x="217.7" y="140.2">TX_SIGP</text>
<text x="268.9" y="163.8">+12V</text>
<text x="31.7" y="171.2">LINEV</text>
<text x="195.2" y="174">+12V</text>
<text x="32" y="178.6">EGNDV</text>
<text x="161.8" y="174.2">+3.3V</text>
<text x="143.2" y="191.3">CPU_TX0</text>
<text x="28.6" y="201.4">ISO+3.3V</text>
<text x="400" y="208">ISO+5V</text>
<text x="169.2" y="227.1">TX_SIGN</text>
<text x="169.2" y="224.5">TX_SIGP</text>
<text x="399.5" y="224.3">ISO+3.3V</text>
<text x="64.9" y="231.9">CPU_TX0</text>
<text x="169.7" y="231.9">RX_SIGP</text>
<text x="169.7" y="234.7">RX_SIGN</text>
<text x="64.8" y="242.1">CPU_RX0</text>
</g>
<g font-size="2.3">
<text x="54.6" y="86.1">1A</text>
<text x="67.1" y="86.1">1B</text>
<text x="161" y="88.4">1</text>
<text x="168.4" y="88.4">2</text>
<text x="183.1" y="86.1">3</text>
<text x="201.9" y="85.3">2</text>
<text x="54.6" y="91.2">1A</text>
<text x="67.1" y="91.2">1B</text>
<text x="54.6" y="96.3">1A</text>
<text x="67.1" y="96.3">1B</text>
<text x="160.5" y="96.1">4</text>
<text x="168.4" y="96.1">3</text>
<text x="183.1" y="96.3">4</text>
<text x="199.1" y="96.3">1</text>
<text x="270.3" y="98.3">(FR105)</text>
<text x="247.9" y="106.4">5</text>
<text x="251.5" y="107.5">S</text>
<text x="260.5" y="107.5">D</text>
<text x="263.9" y="106.4">4</text>
<text x="247.9" y="111.5">6</text>
<text x="251.5" y="112.6">S</text>
<text x="247.9" y="116.6">7</text>
<text x="251.2" y="117.6">S</text>
<text x="256.7" y="117.6">BP/M</text>
<text x="263.9" y="116.6">2</text>
<text x="247.9" y="121.7">8</text>
<text x="251.2" y="122.7">S</text>
<text x="255.3" y="122.2">EN/UV</text>
<text x="263.9" y="121.7">1</text>
<text x="287.2" y="121.7">4</text>
<text x="305.8" y="121.7">1</text>
<text x="167.8" y="129.3">1</text>
<text x="181.4" y="126.7">7</text>
<text x="181.4" y="131.8">6</text>
<text x="287.2" y="126.7">3</text>
<text x="305.8" y="126.7">2</text>
<text x="167.8" y="134.4">3</text>
<text x="181.4" y="134.4">5</text>
<text x="310.4" y="134.1">1</text>
<text x="313.6" y="133.9">CA</text>
<text x="316" y="136.9">2</text>
<text x="181.4" y="139.4">4</text>
<text x="310.1" y="141.8">3</text>
<text x="313.4" y="142">AN</text>
<text x="315.6" y="139.5">REF</text>
<text x="232.6" y="190.2">19</text>
<text x="232.6" y="187.7">20</text>
<text x="237.2" y="191.1">SIN(UART_RX)</text>
<text x="237.2" y="188.5">+3.3V</text>
<text x="249.1" y="188.5">MTG</text>
<text x="260.1" y="187.7">21</text>
<text x="232.6" y="197.9">16</text>
<text x="232.6" y="195.3">17</text>
<text x="232.6" y="192.8">18</text>
<text x="237.2" y="196.1">GND</text>
<text x="237.2" y="193.6">SOUT(UART_TX)</text>
<text x="281.7" y="194.6" transform="rotate(-90 281.7 194.6)">3</text>
<text x="286.8" y="194.6" transform="rotate(-90 286.8 194.6)">2</text>
<text x="291.8" y="194.6" transform="rotate(-90 291.8 194.6)">1</text>
<text x="232.6" y="202.9">14</text>
<text x="232.6" y="200.4">15</text>
<text x="237.2" y="203.8">NC(GPIO4)</text>
<text x="237.2" y="201.2">NC(GPIO3)</text>
<text x="237.2" y="198.7">NC</text>
<text x="282.7" y="198.7" transform="rotate(-90 282.7 198.7)">FB</text>
<text x="287.8" y="200.8" transform="rotate(-90 287.8 200.8)">GND</text>
<text x="232.6" y="208">12</text>
<text x="232.6" y="205.5">13</text>
<text x="237.2" y="208.8">GND</text>
<text x="237.2" y="206.3">LED_LINK</text>
<text x="281.7" y="208.1" transform="rotate(-90 281.7 208.1)">4</text>
<text x="282.7" y="205.5" transform="rotate(-90 282.7 205.5)">EN</text>
<text x="286.8" y="208.1" transform="rotate(-90 286.8 208.1)">5</text>
<text x="287.8" y="205.5" transform="rotate(-90 287.8 205.5)">IN</text>
<text x="291.8" y="208.1" transform="rotate(-90 291.8 208.1)">6</text>
<text x="292.9" y="205.5" transform="rotate(-90 292.9 205.5)">SW BST</text>
<text x="232.6" y="213.1">10</text>
<text x="232.6" y="210.6">11</text>
<text x="233.9" y="215.6">9</text>
<text x="237.2" y="213.9">CONSOL_RX</text>
<text x="237.2" y="211.4">FD(GPIO_5)</text>
<text x="233.9" y="220.7">7</text>
<text x="233.9" y="218.2">8</text>
<text x="237.2" y="221.5">GND</text>
<text x="237.2" y="219">485_EN(GPIO6)</text>
<text x="237.2" y="216.5">CONSOL_TX</text>
<text x="233.9" y="225.8">5</text>
<text x="233.9" y="223.3">6</text>
<text x="237.2" y="226.6">TX_SIGN</text>
<text x="237.2" y="224.1">TX_SIGP</text>
<text x="363.4" y="223.3">1</text>
<text x="366.3" y="224.3">VIN</text>
<text x="372.5" y="224.3">VO</text>
<text x="376.9" y="223.3">5</text>
<text x="233.9" y="233.4">2</text>
<text x="233.9" y="230.9">3</text>
<text x="233.9" y="228.3">4</text>
<text x="237.2" y="231.7">RX_SIGP</text>
<text x="237.2" y="229.2">GND</text>
<text x="363.4" y="233.4">3</text>
<text x="363.4" y="228.3">2</text>
<text x="366.3" y="229.4">G</text>
<text x="376.9" y="233.4">4</text>
<text x="233.9" y="236">1</text>
<text x="237.2" y="236.8">+12V</text>
<text x="237.2" y="234.2">RX_SIGN</text>
<text x="366.3" y="234.5">ENB BYP</text>
</g>
<g font-size="2" fill="#000080">
<text x="345.9" y="218.1">C17</text>
<text x="345.9" y="220.2">47uF/10V SMD</text>
</g>
</svg>
